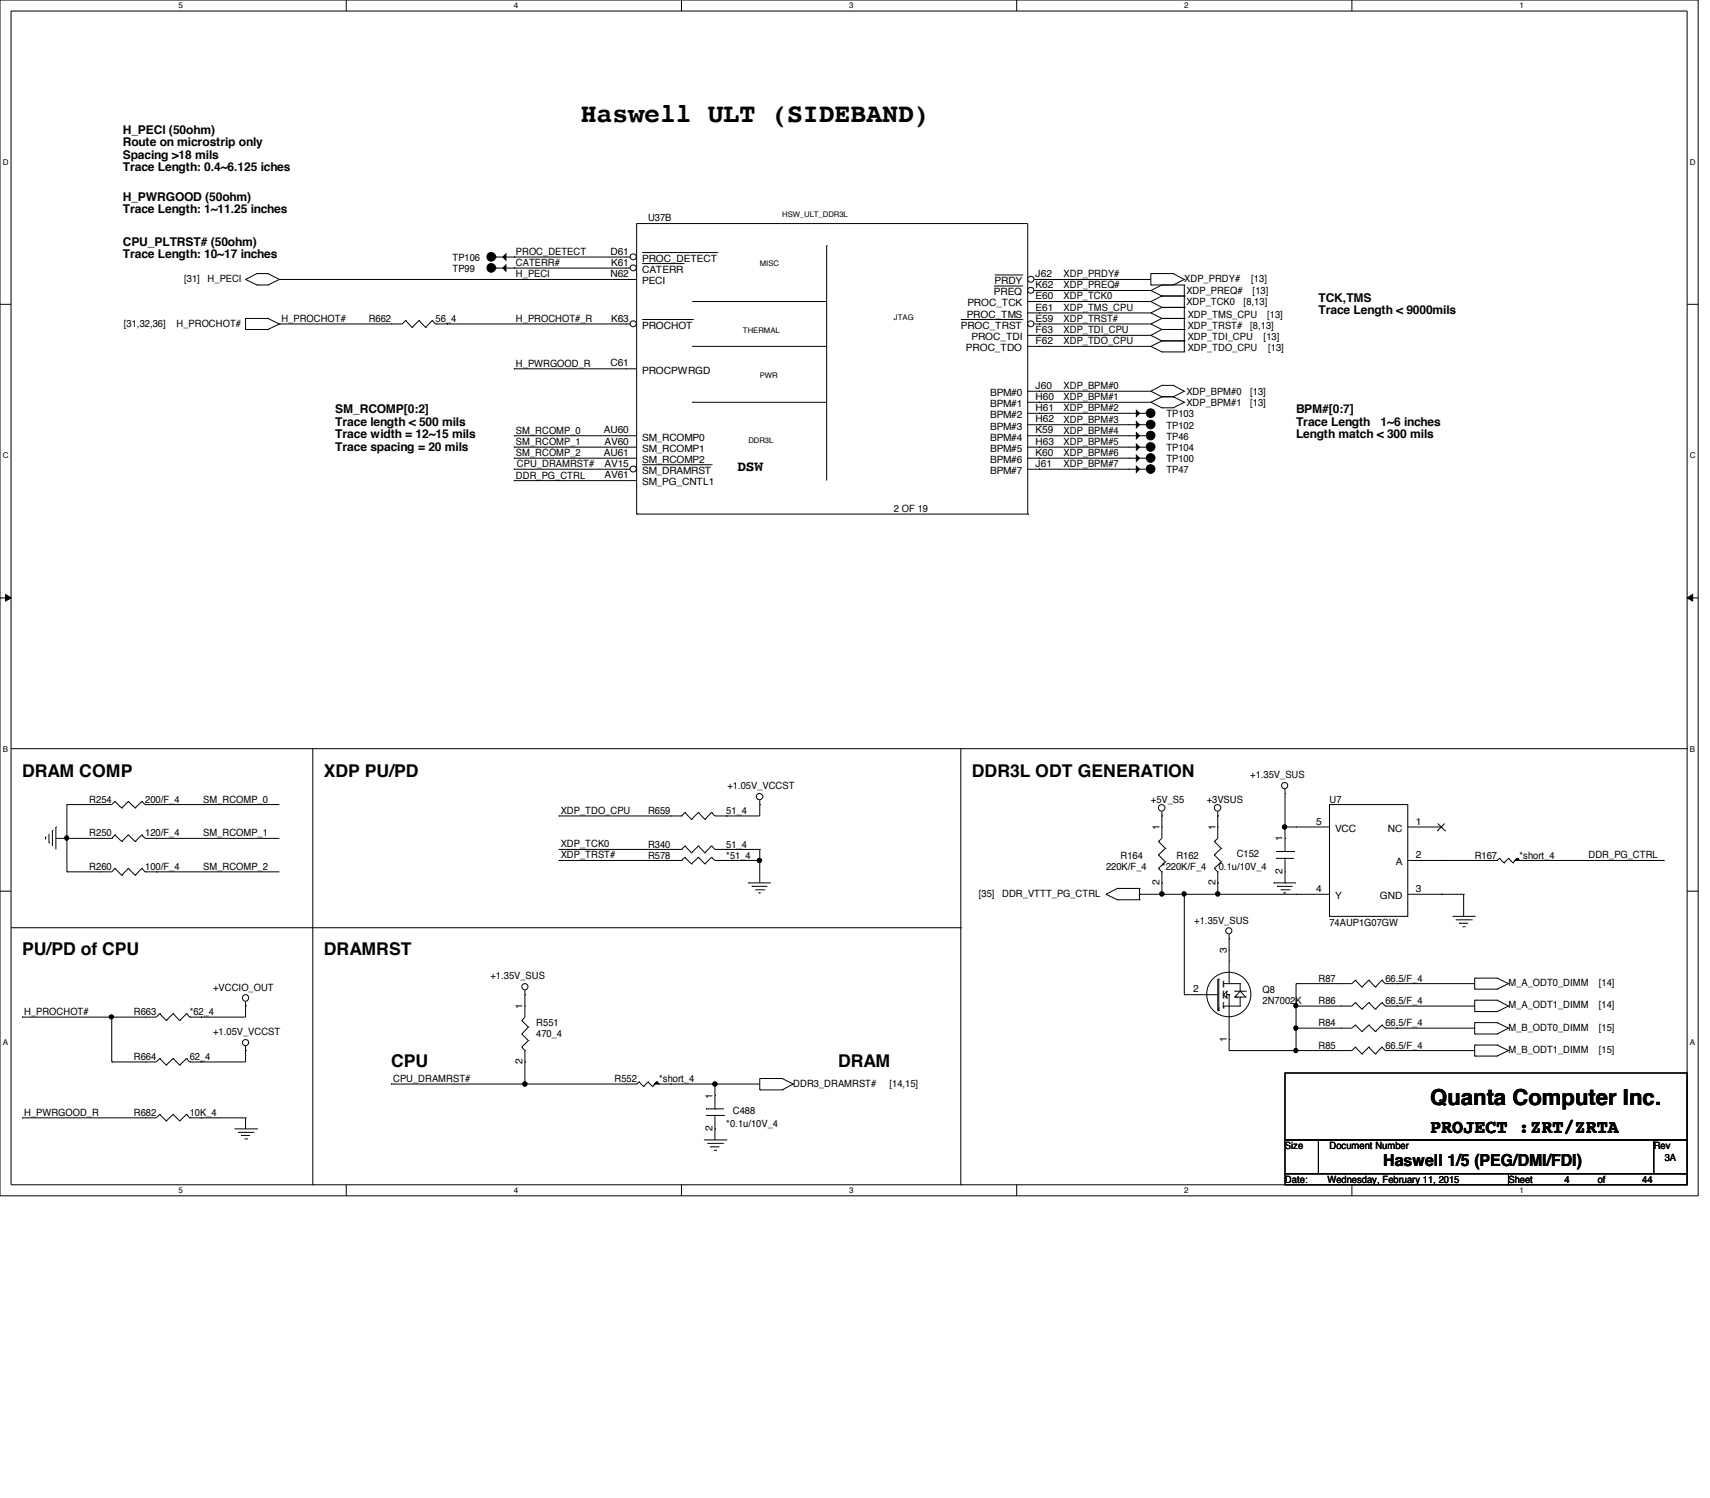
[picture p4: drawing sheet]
<svg xmlns="http://www.w3.org/2000/svg" width="210mm" height="184mm" viewBox="0 0 210 184" stroke-linecap="round" stroke-linejoin="round" font-family="sans-serif">
<path d="M0 0h208.4" fill="none" stroke="#000" stroke-width=".13"/>
<path d="M0 0v146.7h208.4v-146.7M1.4 1.4h205.7v144h-205.7z" fill="none" stroke="#000" stroke-width=".12"/>
<g fill="#fff">
<path d="M21.9 .1h.6v1.1h-.6z"/>
<path d="M21.9 145.5h.6v1.1h-.6z"/>
</g>
<path d="M42.5 0v1.4M42.5 145.4v1.3" fill="none" stroke="#000" stroke-width=".12"/>
<g fill="#fff">
<path d="M63.1 .1h.5v1.1h-.5z"/>
<path d="M63.1 145.5h.5v1.1h-.5z"/>
</g>
<path d="M83.7 0v1.4M83.7 145.4v1.3" fill="none" stroke="#000" stroke-width=".12"/>
<g fill="#fff">
<path d="M104.2 .1h.6v1.1h-.6z"/>
<path d="M104.2 145.5h.6v1.1h-.6z"/>
</g>
<path d="M124.8 0v1.4M124.8 145.4v1.3" fill="none" stroke="#000" stroke-width=".12"/>
<g fill="#fff">
<path d="M145.4 .1h.5v1.1h-.5z"/>
<path d="M145.4 145.5h.5v1.1h-.5z"/>
</g>
<path d="M165.9 0v1.4M165.9 145.4v1.3" fill="none" stroke="#000" stroke-width=".12"/>
<g fill="#fff">
<path d="M186.5 .1h.6v1.1h-.6z"/>
<path d="M186.5 145.5h.6v1.1h-.6z"/>
<path d="M.3 19.3h.8v1.1h-.8z"/>
<path d="M207.4 19.3h.8v1.1h-.8z"/>
<path d="M.3 55.3h.8v1.1h-.8z"/>
<path d="M207.4 55.3h.8v1.1h-.8z"/>
</g>
<path d="M0 37.3h1.4M207.1 37.3h1.3" fill="none" stroke="#000" stroke-width=".12"/>
<g fill="#fff">
<path d="M.3 91.4h.7v1.1h-.7z"/>
<path d="M207.4 91.4h.7v1.1h-.7z"/>
</g>
<path d="M0 73.4h1.4M.7 72.9l.7 .5-.7 .3zM207.1 73.4l.7-.5v.8zM207.1 73.4h1.3" fill="none" stroke="#000" stroke-width=".12"/>
<path d="M.7 72.9l.7 .5-.7 .3zM207.1 73.4l.7-.5v.8z" fill="#000"/>
<g fill="#fff">
<path d="M.3 127.3h.7v1.1h-.7z"/>
<path d="M207.4 127.3h.7v1.1h-.7z"/>
</g>
<g fill="none" stroke="#000" stroke-width=".12">
<path d="M30.1 39.1h.1M30.1 34.3h.1M30.1 39.1v1.3M30.1 39.1h2.8M30.1 34.3l1.4 .7M31.5 33.6l-1.4 .7M31.5 33.6h.1M31.5 35h.1M31.5 33.6h1.4M31.5 35h1.4M32.9 39.1h.1M32.9 33.6h.1"/>
<path d="M32.9 35h.1M32.9 39.1l1.4 .7M32.9 33.6l1.4 .7M34.3 34.3h43.8M34.3 39.8h13.7M34.3 34.3h.1M34.3 39.8h.1M34.3 39.8l-1.4 .6M34.3 34.3l-1.4 .7M54.9 39.8h21.9M54.9 39.8h.1M60.9 32.9h.1"/>
<path d="M60.9 32.9h15.9M61.7 32.9l.4-.4v.8zM63.1 31.5h13.7M63.1 32.9h.1M63.1 31.5h.1M76.8 34.3h.1M78.1 27.4h.1M78.1 27.4v35.7M78.1 27.4h48.1v35.7M85 37h.1M85 37h16.5M101.5 30.1h.1"/>
<path d="M101.5 30.1v28.9M126.2 38.4h15.1M127.6 38.4h.1M127.6 37h.1M127.6 39.8h.1M127.6 35.6h.1M127.6 34.3h.1M127.6 34.3h13.7M127.6 37h13.7M127.6 39.8h13.7M127.6 35.6h13.7M141.3 35h4.1"/>
<path d="M141.3 37l1.3 .7M141.3 35.6l1.3 .7M141.3 35h.1M141.3 33.6h.1M141.3 37h.1M141.3 35.6h.1M141.3 38.4h.1M141.3 39.8h.1M141.3 33.6h2.7M141.3 33.6v1.4M141.3 38.4l1.3 .7M141.3 39.8l1.3 .6"/>
<path d="M142.6 39.1h2.8M142.6 36.3h2.8M142.6 37.7h2.8M142.6 36.3h.1M142.6 37.7h.1M142.6 35h.1M142.6 39.1h.1M142.6 37.7l-1.3 .7M142.6 39.1l-1.3 .7M142.6 36.3l-1.3 .7M142.6 35l-1.3 .6M144 33.6h.1"/>
<path d="M144 35h.1M144 33.6l1.4 .7M145.4 34.3h.1M145.4 36.3h.1M145.4 37.7h.1M145.4 35h.1M145.4 39.1h.1M145.4 35v8.2M145.4 34.3l-1.4 .7M30.1 40.4h.1M30.1 40.4h2.8M32.9 40.4h.1"/>
<path d="M63.1 45.3h13.7M63.1 53.5h15M63.1 54.9h13.7M63.1 56.2h13.7M63.1 57.6h13.7M63.1 59h13.7M63.1 45.3h.1M63.1 57.6h.1M63.1 53.5h.1M63.1 56.2h.1M63.1 54.9h.1M63.1 59h.1"/>
<path d="M76.8 53.5h.1M85 49.4h.1M85 42.5h.1M85 42.5h16.5M85 49.4h16.5M126.2 41.1h15.1M126.2 42.5h15.1M126.2 48h15.1M126.2 49.4h15.1M126.2 50.7h12.3M126.2 52.1h14.5M126.2 53.5h14.5"/>
<path d="M126.2 54.9h12.3M126.2 56.2h12.3M126.2 57.6h12.3M127.6 41.1h.1M127.6 42.5h.1M127.6 48h.1M127.6 49.4h.1M127.6 50.7h.1M127.6 52.1h.1M127.6 53.5h.1M127.6 54.9h.1M127.6 56.2h.1"/>
<path d="M127.6 57.6h.1M138.5 52.1h.1M138.5 53.5h.1M139.5 51.7l.4 .4-.4 .4zM139.5 53.1l.4 .4-.4 .3zM140.7 52.1h.1M140.7 53.5h.1M141.3 48l1.3 .7M141.3 49.4l1.3 .6M141.3 48h.1M141.3 49.4h.1M141.3 41.1h.1"/>
<path d="M141.3 42.5h.1M141.3 41.1l1.3 .7M141.3 42.5l1.3 .7M142.6 40.4h2.8M142.6 41.8h2.8M142.6 48.7h1.4M142.6 50h1.4M142.6 47.3h.1M142.6 48.7h.1M142.6 50h.1M142.6 40.4h.1M142.6 41.8h.1"/>
<path d="M142.6 43.2h.1M142.6 47.3h1.4M142.6 40.4l-1.3 .7M142.6 41.8l-1.3 .7M142.6 43.2h2.8M142.6 47.3l-1.3 .7M142.6 48.7l-1.3 .7M144 47.3h.1M144 48.7h.1M144 50h.1M144 47.3l1.4 .7M144 48.7l1.4 .7"/>
<path d="M145.4 48h.1M145.4 49.4h.1M145.4 40.4h.1M145.4 41.8h.1M145.4 43.2h.1M145.4 48l-1.4 .7M145.4 49.4l-1.4 .6M78.1 63.1h.1M78.1 63.1h48.1M126.2 63.1h.1M1.4 91.9h205.7M8.2 98.7h4.1"/>
<path d="M8.2 98.7h.1M8.2 98.7v8.3M19.2 98.7h.1M19.2 98.7h15.1M38.4 91.9v53.5M93.3 98.7h.1M93.3 98.2v1.9h-4.1M117.9 91.9v53.5M142.6 99.6v1.9M149.5 99.6v1.9M157.7 97.4h.1M157.7 96.8v7.7"/>
<path d="M163.2 98.7h9.6v13.7h-9.6zM207.1 91.9h.1M0 109.3h1.4M1.4 113.8h116.5M5.6 102.7h.1M5.6 102.7v.3M6 103.4h.1M6 102.3v1.1M6.4 101.9h.1M6.4 101.9v1.9M6.9 102.9h.1M6.9 101.5h.1"/>
<path d="M6.9 101.5v2.7M6.9 102.9h5.4M8 102.6h.2l.2 .1-.1 .3-.1 .1-.2-.1zM8.2 107h4.1M8.2 102.9h.1M8.2 107h.1M19.2 107h.1M19.2 102.9h.1M19.2 102.9h15.1M19.2 107h15.1M68.6 100.1h.1M68.6 105.6h.1"/>
<path d="M68.6 104.2h.1M68.6 105.6h15.1M68.6 100.1h13.7M68.6 104.2h15.1M82.3 104.2h.1M82.3 105.6h.1M83.7 104.2h.1M83.7 105.6h.1M84.1 103.8l.8 .8M84.1 105.2l.8 .8M84.1 103.8h.1M84.1 105.2h.1"/>
<path d="M84.1 103.8l-.4 .4M84.1 105.2l-.4 .4M84.9 104.6h.1M84.9 106h.1M85.7 103.8l.8 .8M85.7 105.2l.8 .8M85.7 103.8h.1M85.7 105.2h.1M85.7 103.8l-.8 .8M85.7 105.2l-.8 .8M86.5 104.6h.1M86.5 106h.1"/>
<path d="M87.3 105.2l.5 .4h5.5M87.3 103.8l.5 .4h5.5M87.3 103.8h.1M87.3 105.2h.1M87.3 105.2l-.8 .8M87.3 103.8l-.8 .8M89.2 100.1h.1M89.2 105.6h.1M89.2 104.2h.1M91.9 108.3h.1M91.9 108.3h2.7M92.3 108.8h1.9"/>
<path d="M92.3 108.8h.1M92.7 109.2h1.1M93.1 109.6h.1M93.1 109.6h.3M93.3 105.6h.1M93.3 104.2h.1M93.3 104.2v4.1M93.8 109.2h.1M117.9 113.8h.1M135.8 109.7l1.4 .7M135.8 109.7h.1M137.2 109h.1"/>
<path d="M137.2 110.4h.1M137.2 109h2.7M137.2 109l-1.4 .7M137.2 110.4h2.7M139.9 109.7h23.3M139.9 109.7h.1M139.9 109h.1M139.9 110.4h.1M139.9 109v1.4M142.6 108.3h.1M142.6 100.1h.1M142.6 108.3v1.4"/>
<path d="M145.2 109.5l.1-.1 .2 .1v.4h-.2h-.1zM145.4 109.7h.1M145.4 109.7v12.3M149.5 100.1h.1M149.5 109.7h.1M149.5 108.3h.1M149.5 108.3v1.4M150.9 115.2h.1M150.9 117.9h.1M150.9 116.6h.1M150.9 114.6v6.1M156.3 108.3h2.8"/>
<path d="M156.3 108.3h.1M156.6 105.3h2.2M156.6 105.3h.1M156.6 104.5h2.2M156.8 108.8h.1M156.8 108.8h1.9M157.2 109.2h1.1M157.6 109.6h.3M157.6 109.6h.1M157.7 101.5h5.5M157.7 101.5h.1M157.7 108.3h.1"/>
<path d="M157.7 102.9h.1M157.7 104.5h.1M157.7 105.3h.1M157.7 107h.1M157.7 105.3v3M158.3 109.2h.1M158.8 104.5h.1M159.1 101.5h.1M159.1 109.7h.1M172.8 109.7h6.9M172.8 101.5h4.1M172.8 105.6h9.6"/>
<path d="M176.4 101.9h.1M176.5 101l.9 .9M176.9 109.7h.1M176.9 105.6h.1M176.9 101.5h.1M177.3 101l-.9 .9M177.4 101.9h.1M178.3 112.4h2.7M178.7 112.9h1.9M179.1 113.3h1.1M179.1 113.3h.1M179.5 113.7h.3"/>
<path d="M179.7 109.7h.1M179.7 109.7v2.7M179.8 113.7h.1M180.6 112.9h.1M181 112.4h.1M187.9 105.6h16.4M187.9 105.6h.1M207.1 109.3h1.3M2.7 137.2h.1M2.7 124.8h.1M2.7 137.2h15.1M2.7 124.8h15.1"/>
<path d="M13.7 124.8h.1M13.7 130.3h.1M13.7 124.8v5.5M17.8 130.3h.1M19.6 129.9l-.4 .4h-5.5M19.6 129.9h.1M19.6 129.9l.8 .8M20.4 130.7h.1M21.3 129.9l-.9 .8M21.3 129.9h.1M21.3 129.9l.8 .8M22.1 130.7h.1"/>
<path d="M22.9 129.9h.1M22.9 129.9l.4 .4M22.9 129.9l-.8 .8M23.3 130.3h.1M24.7 137.2h5.4M24.7 124.8h.1M24.7 137.2h.1M24.7 130.3h.1M28.8 138.5h2.7M29.2 138.9h1.9M29.6 139.3h.1M29.6 139.3h1.1"/>
<path d="M30 139.7h.3M30.1 123.4h.1M30.1 137.2h.1M30.1 128.9h.1M30.1 122.9v1.9h-5.4M30.1 128.4v1.9h-6.8M30.1 137.2v1.3M30.3 139.7h.1M31.1 138.9h.1M31.5 138.5h.1M48 133h28.8M48 133h.1"/>
<path d="M64.1 125.2h.1M64.1 126.9h.1M64.1 128.5h.1M64.1 125.2l.8 .8M64.1 126.9l.8 .8M64.1 128.5l.3 .4M64.4 130.3h.1M64.4 122h.1M64.4 133h.1M64.4 128.9h.1M64.4 123.4h.1M64.4 121.5v3.3l-.3 .4"/>
<path d="M64.4 128.9v4.1M64.9 126h.1M64.9 127.7h.1M64.9 126l-.8 .9M64.9 127.7l-.8 .8M82.3 133h11M82.3 133h.1M86.4 139.9h2.8M87.8 133h.1M87.8 138.5h.1M87.8 133v1.4M87.8 138.5v1.4"/>
<path d="M89.2 139.9h.1M93.3 133.7h.1M93.3 132.3h.1M93.3 132.3v1.4M93.3 132.3h2.7M93.3 133.7h2.7M96 132.3h.1M96 133.7h.1M96 132.3l1.4 .7M97.4 133h.1M97.4 133l-1.4 .7M145.4 122h.1"/>
<path d="M145.4 122h4.1M146.7 122h.1M149.5 124h.1M149.5 123.8h.1M149.5 122h.1M149.6 120.1h.1M149.6 123.7h.1M149.6 124h.1M149.6 120.1v3.9M149.6 120.1h-.1v3.9M150.2 123.4h2M150.2 120.7h2"/>
<path d="M150.2 122l.4 .5M150.2 120.7h.1M150.2 122h.1M150.2 121.6h.1M150.2 122.5h.1M150.2 123h.1M150.2 123.6h.1M150.2 120.4h.1M150.2 120.9h.1M150.2 121.1h.1M150.2 123.4h.1M150.2 123.7h.1"/>
<path d="M150.2 120.4v.7M150.2 121.6v.9M150.2 123v.7M150.5 122.3h.1M150.6 122.5h.1M150.6 121.6h.1M150.6 122h.1M150.6 122h.3M150.6 121.6v.9M150.6 121.6l-.4 .4M150.9 128.9h13.7M150.9 127.6h.1"/>
<path d="M150.9 128.9h.1M150.9 122h.1M150.9 122v6.9M151.6 121.6h1.3M151.6 122.3h.1M151.6 121.6h.1M151.6 122.3h1.3M151.7 122.3h.1M151.8 122.3h.1M152.2 122.3h.1M152.2 120.7h.1M152.2 121.6h.1"/>
<path d="M152.2 123.4h.1M152.2 120.7v.9M152.2 122.3v1.1M152.2 121.6l.7 .7M152.2 121.6l-.6 .7M152.9 122.3h.1M152.9 121.6h.1M157.7 131.7h49.4v8.2h-49.4zM157.7 139.9h4.1v4.1h-4.1zM158.9 126l.1-.1 .3 .1-.1 .3-.2 .1-.1-.1zM158.9 128.7h.1l.3 .1-.1 .3-.2 .1-.1-.1zM158.9 123.2l.1-.1 .3 .2-.1 .3-.2 .1-.1-.1z"/>
<path d="M159.1 126.2h.1M159.1 128.9h.1M159.1 120.7h.1M159.1 123.4h.1M159.1 120.7v8.2M159.1 120.7h5.5M161.8 139.9h41.2v4.1h-41.2zM164.6 126.2h.1M164.6 123.4h.1M166.4 125.8l-.5 .4h-6.8M166.4 123l-.5 .4h-6.8M166.4 125.8h.1"/>
<path d="M166.4 123h.1M166.4 125.8l.8 .8M166.4 123l.8 .8M167.2 126.6h.1M167.2 123.8h.1M168 125.8h.1M168 123h.1M168 125.8l.8 .8M168 123l.8 .8M168 125.8l-.8 .8M168 123l-.8 .8M168.8 126.6h.1"/>
<path d="M168.8 123.8h.1M169.6 125.8h.1M169.6 123h.1M169.6 125.8l.5 .4M169.6 123l.5 .4M169.6 125.8l-.8 .8M169.6 123l-.8 .8M170.1 126.2h.1M170.1 123.4h.1M170.1 126.2h10.9M170.1 123.4h10.9M171.4 128.9h9.6"/>
<path d="M171.4 120.7h9.6M171.4 126.2h.1M171.4 128.9h.1M171.4 120.7h.1M171.4 123.4h.1M181 126.9h2.8M181 129.6h2.8M181 121.4h2.8M181 124.1h2.8M181 126.9h.1M181 125.5h.1M181 129.6h.1"/>
<path d="M181 128.2h.1M181 121.4h.1M181 120h.1M181 124.1h.1M181 122.7h.1M181 125.5h2.8M181 120v1.4M181 122.7v1.4M181 125.5v1.4M181 128.2v1.4M181 128.2h2.8M181 120h2.8"/>
<path d="M181 122.7h2.8M183.8 125.5h.1M183.8 126.9h.1M183.8 128.2h.1M183.8 129.6h.1M183.8 120h.1M183.8 121.4h.1M183.8 122.7h.1M183.8 124.1h.1M183.8 125.5l1.4 .7M183.8 128.2l1.4 .7M183.8 120l1.4 .7"/>
<path d="M183.8 122.7l1.4 .7M185.2 126.2h.1M185.2 128.9h.1M185.2 120.7h.1M185.2 123.4h.1M185.2 126.2l-1.4 .7M185.2 128.9l-1.4 .7M185.2 120.7l-1.4 .7M185.2 123.4l-1.4 .7M203 139.9h4.1v4.1h-4.1zM38.4 145.4h.1M86.8 140.3h1.9"/>
<path d="M87.2 140.7h.1M87.2 140.7h1.1M87.6 141.1h.3M87.9 141.1h.1M88.7 140.3h.1M117.9 145.4h.1M157.7 144h27.5v1.4h-27.5zM185.2 144h21.9v1.4h-21.9z"/>
<circle cx="60.3" cy="32.9" r=".54"/>
<circle cx="141.2" cy="53.4" r=".54"/>
<circle cx="141.2" cy="52.1" r=".54"/>
<circle cx="93.2" cy="97.7" r=".39"/>
<circle cx="142.6" cy="99.1" r=".4"/>
<circle cx="149.5" cy="99.1" r=".4"/>
<circle cx="157.7" cy="96.4" r=".38"/>
<circle cx="93.2" cy="105.6" r=".26"/>
<circle cx="142.6" cy="109.7" r=".26"/>
<circle cx="149.5" cy="109.7" r=".26"/>
<circle cx="150.8" cy="114.2" r=".38"/>
<circle cx="157.7" cy="101.5" r=".26"/>
<circle cx="13.7" cy="124.8" r=".25"/>
<circle cx="30.1" cy="122.4" r=".39"/>
<circle cx="30.1" cy="127.9" r=".38"/>
<circle cx="64.4" cy="133" r=".26"/>
<circle cx="64.4" cy="121.1" r=".38"/>
<circle cx="87.8" cy="133" r=".26"/>
<circle cx="150.8" cy="122" r="2.72"/>
</g>
<g fill="#000">
<path d="M61.7 32.9l.4-.4v.8zM139.5 51.7l.4 .4-.4 .4zM139.5 53.1l.4 .4-.4 .3z"/>
<path d="M8 102.6h.2l.2 .1-.1 .3-.1 .1-.2-.1z" fill-rule="evenodd"/>
<path d="M145.2 109.5l.1-.1 .2 .1v.4h-.2h-.1z" fill-rule="evenodd"/>
<path d="M158.9 126l.1-.1 .3 .1-.1 .3-.2 .1-.1-.1z" fill-rule="evenodd"/>
<path d="M158.9 128.7h.1l.3 .1-.1 .3-.2 .1-.1-.1z" fill-rule="evenodd"/>
<path d="M158.9 123.2l.1-.1 .3 .2-.1 .3-.2 .1-.1-.1z" fill-rule="evenodd"/>
<circle cx="60.3" cy="32.9" r=".54"/>
<circle cx="141.2" cy="53.4" r=".54"/>
<circle cx="141.2" cy="52.1" r=".54"/>
<circle cx="93.2" cy="105.6" r=".26"/>
<circle cx="142.6" cy="109.7" r=".26"/>
<circle cx="149.5" cy="109.7" r=".26"/>
<circle cx="157.7" cy="101.5" r=".26"/>
<circle cx="13.7" cy="124.8" r=".25"/>
<circle cx="64.4" cy="133" r=".26"/>
<circle cx="87.8" cy="133" r=".26"/>
</g>
<circle cx="77.7" cy="32.9" r=".37" fill="#fff"/>
<g fill="none" stroke="#000" stroke-width=".12">
<path d="M76.8 32.9h.1M76.8 32.9h.5M78.8 32.3h5.1M83.9 32.3h.1M76.8 45.3h.1M76.8 45.3h1.3"/>
<circle cx="77.7" cy="32.9" r=".37"/>
</g>
<circle cx="77.7" cy="39.7" r=".37" fill="#fff"/>
<g fill="none" stroke="#000" stroke-width=".12">
<path d="M76.8 39.8h.1M76.8 39.8h.5M78.8 39.2h6.2M85 39.2h.1"/>
<circle cx="77.7" cy="39.7" r=".37"/>
</g>
<circle cx="126.5" cy="39.7" r=".37" fill="#fff"/>
<g fill="none" stroke="#000" stroke-width=".12">
<path d="M117.9 39.2h7.6M125.5 39.2h.1M126.2 37h1.4M127 39.8h.6M127.6 39.8h.1M127.6 37h.1"/>
<circle cx="126.5" cy="39.7" r=".37"/>
</g>
<circle cx="126.5" cy="34.3" r=".37" fill="#fff"/>
<g fill="none" stroke="#000" stroke-width=".12">
<path d="M122.1 33.7h3.4M125.5 33.7h.1M127 34.3h.6M127.6 34.3h.1"/>
<circle cx="126.5" cy="34.3" r=".37"/>
</g>
<circle cx="126.5" cy="35.6" r=".37" fill="#fff"/>
<g fill="none" stroke="#000" stroke-width=".12">
<path d="M122 35.1h3.5M125.5 35.1h.1M127 35.6h.6M127.6 35.6h.1M76.8 59h.1M76.8 59h1.3"/>
<circle cx="126.5" cy="35.6" r=".37"/>
</g>
<circle cx="77.7" cy="57.5" r=".37" fill="#fff"/>
<g fill="none" stroke="#000" stroke-width=".12">
<path d="M76.8 57.6h.1M76.8 56.2h.1M76.8 54.9h.1M76.8 56.2h1.3M76.8 54.9h1.3M76.8 57.6h.5M78.8 57h8.5M87.3 57h.1"/>
<circle cx="77.7" cy="57.5" r=".37"/>
</g>
<circle cx="77.7" cy="31.5" r=".37" fill="#fff"/>
<g fill="none" stroke="#000" stroke-width=".12">
<path d="M48 39.8h.1M49.8 39.3h.1M49.8 39.3l.8 .9M49.8 39.3l-.4 .5h-1.4M51.4 39.3l-.8 .9M51.4 39.3h.1M51.4 39.3l.8 .9M53 39.3h.1M53 39.3l.5 .5M53 39.3l-.8 .9M53.5 39.8h.1M53.5 39.8h1.4"/>
<path d="M54.9 39.8h.1M60.9 31.5h.1M60.9 31.5h2.2M61.7 31.5l.4-.3v.7zM63.1 31.5h.1M76.8 31.5h.1M76.8 31.5h.5M78.8 31h9.3M88.1 31h.1M50.6 40.2h.1M52.2 40.2h.1M138.5 50.7h2.2"/>
<path d="M138.5 57.6h2.2M138.5 56.2h2.2M138.5 54.9h2.2M138.5 50.7h.1M138.5 57.6h.1M138.5 56.2h.1M138.5 54.9h.1M139.5 50.3l.4 .4-.4 .4zM139.5 57.2l.4 .4-.4 .4zM139.5 55.8l.4 .4-.4 .4zM139.5 54.5l.4 .4-.4 .3zM140.7 50.7h.1"/>
<path d="M140.7 57.6h.1M140.7 56.2h.1M140.7 54.9h.1M12.3 98.7h.1M14.1 98.3h.1M14.1 98.3l.8 .8M14.1 98.3l-.4 .4h-1.4M14.9 99.1h.1M15.7 98.3h.1M15.7 98.3l.9 .8M15.7 98.3l-.8 .8M16.6 99.1h.1"/>
<path d="M17.4 98.3h.1M17.4 98.3l.4 .4M17.4 98.3l-.8 .8M17.8 98.7h.1M17.8 98.7h1.4M19.2 98.7h.1M84.1 99.7l.8 .8M84.1 99.7h.1M84.1 99.7l-.4 .4M85.7 99.7l.8 .8M85.7 99.7h.1M85.7 99.7l-.8 .8"/>
<path d="M87.3 99.7l.5 .4h1.4M87.3 99.7h.1M87.3 99.7l-.8 .8M8 102.6h.2l.2 .1-.1 .3-.1 .1-.2-.1zM12.3 107h.1M12.3 102.9h.1M12.3 102.9h1.4M13.7 102.9h.1M14.1 106.6h.1M14.1 102.4h.1M14.1 106.6l.8 .8M14.1 102.4l-.4 .5"/>
<path d="M14.1 102.4l.8 .9M14.1 106.6l-.4 .4h-1.4M14.9 107.4h.1M14.9 103.3h.1M15.7 106.6h.1M15.7 102.4h.1M15.7 106.6l.9 .8M15.7 102.4l-.8 .9M15.7 106.6l-.8 .8M15.7 102.4l.9 .9M16.6 107.4h.1M16.6 103.3h.1"/>
<path d="M17.4 106.6h.1M17.4 102.4h.1M17.4 106.6l.4 .4M17.4 102.4l-.8 .9M17.4 102.4l.4 .5h1.4M17.4 106.6l-.8 .8M17.8 107h.1M17.8 107h1.4M19.2 107h.1M19.2 102.9h.1M82.3 100.1h1.4M82.3 100.1h.1"/>
<path d="M83.7 100.1h.1M84.9 100.5h.1M86.5 100.5h.1M89.2 100.1h.1M142.2 103.3h.1M142.2 104.9h.1M142.2 106.6h.1M142.2 103.3l.8 .8M142.2 104.9l.8 .8M142.2 106.6l.4 .4M142.6 107h.1M142.6 101.5h.1"/>
<path d="M142.6 108.3h.1M142.6 101.5v1.4l-.4 .4M142.6 107v1.3M143 104.1h.1M143 105.7h.1M143 104.1l-.8 .8M143 105.7l-.8 .9M145.2 109.5l.1-.1 .2 .1v.4h-.2h-.1zM149.1 103.3h.1M149.1 104.9h.1M149.1 106.6h.1M149.1 103.3l.8 .8"/>
<path d="M149.1 104.9l.8 .8M149.1 106.6l.4 .4M149.5 107h.1M149.5 101.5h.1M149.5 108.3h.1M149.5 101.5v1.4l-.4 .4M149.5 107v1.3M149.9 104.1h.1M149.9 105.7h.1M149.9 104.1l-.8 .8M149.9 105.7l-.8 .9M182.4 105.6h1.4"/>
<path d="M182.4 105.6h.1M183.8 105.6h.1M184.1 105.3l.5 .6M184.1 105.3h.1M184.1 105.3l-.3 .3M184.6 105.9h.1M185.2 105.3l.5 .6M185.2 105.3h.1M185.2 105.3l-.6 .6M185.7 105.9h.1M186 105.6l.3-.3 .2 .3h-.5l.3-.3zM186.3 105.3l.2 .3h1.4"/>
<path d="M186.3 105.3h.1M186.3 105.3l-.6 .6M187.9 105.6h.1M17.8 137.2h.1M17.8 124.8h.1M19.6 136.7l-.4 .5h-1.4M19.6 124.4l-.4 .4h-1.4M19.6 136.7h.1M19.6 124.4h.1M19.6 136.7l.8 .8M19.6 124.4l.8 .8M20.4 137.5h.1"/>
<path d="M20.4 125.2h.1M21.3 136.7l-.9 .8M21.3 124.4l-.9 .8M21.3 136.7h.1M21.3 124.4h.1M21.3 136.7l.8 .8M21.3 124.4l.8 .8M22.1 137.5h.1M22.1 125.2h.1M22.9 136.7h.1M22.9 124.4h.1M22.9 136.7l.4 .5"/>
<path d="M22.9 124.4l.4 .4M22.9 136.7l-.8 .8M22.9 124.4l-.8 .8M23.3 137.2h.1M23.3 124.8h.1M23.3 137.2h1.4M23.3 124.8h1.4M24.7 137.2h.1M24.7 124.8h.1M76.8 133h.1M76.8 133h1.3M78.1 133h.1"/>
<path d="M78.4 132.8l.6 .5M78.4 132.8h.1M78.4 132.8l-.3 .2M79 133.3h.1M79.5 132.8l.6 .5M79.5 132.8h.1M79.5 132.8l-.5 .5M80.1 133.3h.1M80.3 133l.3-.2 .3 .2h-.6l.3-.2zM80.6 132.8h.1M80.6 132.8l-.5 .5M80.6 132.8l.3 .2h1.4"/>
<path d="M82.3 133h.1M86.7 136.1h.1M86.7 136.9h2.2M86.7 136.1h2.2M87.8 136.1h.1M87.8 136.9h.1M87.8 134.4h.1M87.8 138.5h.1M87.8 134.4v1.7M87.8 136.9v1.6M88.9 136.9h.1M158.9 126l.1-.1 .3 .1-.1 .3-.2 .1-.1-.1z"/>
<path d="M158.9 128.7h.1l.3 .1-.1 .3-.2 .1-.1-.1zM158.9 123.2l.1-.1 .3 .2-.1 .3-.2 .1-.1-.1zM164.6 120.7h.1M164.6 128.9h.1M166.4 120.3l-.5 .4h-1.3M166.4 128.5l-.5 .4h-1.3M166.4 120.3h.1M166.4 128.5h.1M166.4 120.3l.8 .8M166.4 128.5l.8 .8M167.2 121.1h.1M167.2 129.3h.1"/>
<path d="M168 120.3h.1M168 128.5h.1M168 120.3l.8 .8M168 128.5l.8 .8M168 120.3l-.8 .8M168 128.5l-.8 .8M168.8 121.1h.1M168.8 129.3h.1M169.6 120.3h.1M169.6 128.5h.1M169.6 120.3l.5 .4M169.6 128.5l.5 .4"/>
<path d="M169.6 120.3l-.8 .8M169.6 128.5l-.8 .8M170.1 120.7h.1M170.1 128.9h.1M170.1 120.7h1.4M170.1 128.9h1.4M171.4 120.7h.1M171.4 128.9h.1"/>
<circle cx="60.3" cy="31.5" r=".54"/>
<circle cx="77.7" cy="31.5" r=".37"/>
<circle cx="141.2" cy="50.7" r=".54"/>
<circle cx="141.2" cy="54.8" r=".54"/>
<circle cx="141.2" cy="56.2" r=".54"/>
<circle cx="141.2" cy="57.5" r=".54"/>
<circle cx="93.2" cy="105.6" r=".26"/>
<circle cx="142.6" cy="109.7" r=".26"/>
<circle cx="149.5" cy="109.7" r=".26"/>
<circle cx="157.7" cy="101.5" r=".26"/>
<circle cx="13.7" cy="124.8" r=".25"/>
<circle cx="64.4" cy="133" r=".26"/>
<circle cx="87.8" cy="133" r=".26"/>
</g>
<g fill="#000">
<path d="M61.7 31.5l.4-.3v.7zM139.5 50.3l.4 .4-.4 .4zM139.5 57.2l.4 .4-.4 .4zM139.5 55.8l.4 .4-.4 .4zM139.5 54.5l.4 .4-.4 .3z"/>
<path d="M8 102.6h.2l.2 .1-.1 .3-.1 .1-.2-.1z" fill-rule="evenodd"/>
<path d="M145.2 109.5l.1-.1 .2 .1v.4h-.2h-.1z" fill-rule="evenodd"/>
<path d="M186 105.6l.3-.3 .2 .3h-.5l.3-.3z" fill-rule="evenodd"/>
<path d="M80.3 133l.3-.2 .3 .2h-.6l.3-.2z" fill-rule="evenodd"/>
<path d="M158.9 126l.1-.1 .3 .1-.1 .3-.2 .1-.1-.1z" fill-rule="evenodd"/>
<path d="M158.9 128.7h.1l.3 .1-.1 .3-.2 .1-.1-.1z" fill-rule="evenodd"/>
<path d="M158.9 123.2l.1-.1 .3 .2-.1 .3-.2 .1-.1-.1z" fill-rule="evenodd"/>
<circle cx="60.3" cy="31.5" r=".54"/>
<circle cx="141.2" cy="57.5" r=".54"/>
<circle cx="141.2" cy="50.7" r=".54"/>
<circle cx="141.2" cy="56.2" r=".54"/>
<circle cx="141.2" cy="54.8" r=".54"/>
<circle cx="93.2" cy="105.6" r=".26"/>
<circle cx="142.6" cy="109.7" r=".26"/>
<circle cx="149.5" cy="109.7" r=".26"/>
<circle cx="157.7" cy="101.5" r=".26"/>
<circle cx="13.7" cy="124.8" r=".25"/>
<circle cx="64.4" cy="133" r=".26"/>
<circle cx="87.8" cy="133" r=".26"/>
</g>
<text font-size="3.3" x="71.3" y="15">Haswell ULT (SIDEBAND)</text>
<text font-size="2.7" x="175.6" y="135.6">Quanta Computer Inc.</text>
<text font-size="2.3" x="175.6" y="139.1">PROJECT :ZRT/ZRTA</text>
<g font-size="2.2">
<text x="2.7" y="95.3">DRAM COMP</text>
<text x="39.8" y="95.3">XDP PU/PD</text>
<text x="119.3" y="95.3">DDR3L ODT GENERATION</text>
<text x="2.7" y="117.2">PU/PD of CPU</text>
<text x="39.8" y="117.2">DRAMRST</text>
<text x="48" y="130.9">CPU</text>
<text x="102.9" y="130.9">DRAM</text>
</g>
<text font-size="2" x="169.8" y="143">Haswell 1/5 (PEG/DMI/FDI)</text>
<text font-size="1.8" x="90.5" y="57.7">DSW</text>
<g font-size="1.5">
<text x="15.1" y="16.4">H_PECI (50ohm)</text>
<text x="15.1" y="18">Route on microstrip only</text>
<text x="15.1" y="19.5">Spacing &gt;18 mils</text>
<text x="15.1" y="21">Trace Length: 0.4~6.125 iches</text>
<text x="15.1" y="24.6">H_PWRGOOD (50ohm)</text>
<text x="15.1" y="26.2">Trace Length: 1~11.25 inches</text>
<text x="15.1" y="30.1">CPU_PLTRST# (50ohm)</text>
<text x="15.1" y="31.7">Trace Length: 10~17 inches</text>
<text x="161.8" y="37">TCK,TMS</text>
<text x="161.8" y="38.5">Trace Length &lt; 9000mils</text>
<text x="41.1" y="50.7">SM_RCOMP[0:2]</text>
<text x="41.1" y="52.2">Trace length &lt; 500 mils</text>
<text x="41.1" y="53.8">Trace width = 12~15 mils</text>
<text x="159.1" y="50.7">BPM#[0:7]</text>
<text x="159.1" y="52.2">Trace Length</text>
<text x="159.1" y="53.8">Length match &lt; 300 mils</text>
<text x="169.5" y="52.2">1~6 inches</text>
<text x="41.1" y="55.3">Trace spacing = 20 mils</text>
</g>
<g font-size="1.2">
<text x="79.5" y="27.2">U37B</text>
<text x="22.6" y="34.6">[31]</text>
<text x="25.5" y="34.6">H_PECI</text>
<text x="55.5" y="33.4">TP99</text>
<text x="55.5" y="32">TP106</text>
<text x="63.3" y="34">H_PECI</text>
<text x="63.3" y="32.6">CATERR#</text>
<text x="63.3" y="31.3">PROC_DETECT</text>
<text x="74.9" y="31.2">D61</text>
<text x="74.9" y="34">N62</text>
<text x="75" y="32.6">K61</text>
<text x="78.8" y="34.9">PECI</text>
<text x="78.8" y="33.5">CATERR</text>
<text x="78.8" y="32.1">PROC_DETECT</text>
<text x="122.1" y="34.9">PRDY</text>
<text x="127.1" y="34">J62</text>
<text x="127.1" y="35.3">K62</text>
<text x="130.6" y="35.4">XDP_PREQ#</text>
<text x="130.6" y="34">XDP_PRDY#</text>
<text x="145.4" y="34.6">XDP_PRDY#</text>
<text x="153.6" y="34.6">[13]</text>
<text x="15.2" y="40.1">[31,32,36]</text>
<text x="21.7" y="40.1">H_PROCHOT#</text>
<text x="34.5" y="39.5">H_PROCHOT#</text>
<text x="45.3" y="39.5">R662</text>
<text x="53.5" y="39.5">56_4</text>
<text x="63.3" y="39.5">H_PROCHOT#_R</text>
<text x="75" y="39.5">K63</text>
<text x="78.8" y="40.3">PROCHOT</text>
<text x="117.9" y="40.3">PROC_TRST</text>
<text x="118.7" y="39">PROC_TMS</text>
<text x="118.7" y="37.6">PROC_TCK</text>
<text x="119.3" y="41.7">PROC_TDI</text>
<text x="122" y="36.2">PREQ</text>
<text x="127.1" y="38.1">E61</text>
<text x="127.1" y="40.9">F63</text>
<text x="127.1" y="39.5">E59</text>
<text x="127.1" y="36.7">E60</text>
<text x="130.6" y="38.1">XDP_TMS_CPU</text>
<text x="130.6" y="36.7">XDP_TCK0</text>
<text x="130.6" y="39.5">XDP_TRST#</text>
<text x="130.6" y="40.9">XDP_TDI_CPU</text>
<text x="145.6" y="37.5">XDP_TCK0</text>
<text x="145.6" y="36.1">XDP_PREQ#</text>
<text x="145.8" y="39">XDP_TMS_CPU</text>
<text x="145.8" y="40.3">XDP_TRST#</text>
<text x="145.8" y="41.7">XDP_TDI_CPU</text>
<text x="152.7" y="37.5">[8,13]</text>
<text x="153.5" y="40.3">[8,13]</text>
<text x="153.8" y="36.1">[13]</text>
<text x="155.1" y="41.7">[13]</text>
<text x="155.5" y="39">[13]</text>
<text x="63.3" y="45">H_PWRGOOD_R</text>
<text x="74.9" y="45">C61</text>
<text x="78.8" y="45.8">PROCPWRGD</text>
<text x="118.6" y="43.1">PROC_TDO</text>
<text x="127.1" y="47.7">J60</text>
<text x="127.1" y="42.2">F62</text>
<text x="130.6" y="42.2">XDP_TDO_CPU</text>
<text x="130.6" y="47.8">XDP_BPM#0</text>
<text x="145.8" y="43.1">XDP_TDO_CPU</text>
<text x="155.7" y="43.1">[13]</text>
<text x="63.3" y="53.2">SM_RCOMP_0</text>
<text x="74.1" y="53.2">AU60</text>
<text x="121.5" y="52.7">BPM#3</text>
<text x="121.5" y="50">BPM#1</text>
<text x="121.5" y="51.3">BPM#2</text>
<text x="121.5" y="48.6">BPM#0</text>
<text x="127.1" y="53.2">K59</text>
<text x="127.1" y="51.8">H62</text>
<text x="127.1" y="49.1">H60</text>
<text x="127.1" y="50.4">H61</text>
<text x="130.6" y="49.1">XDP_BPM#1</text>
<text x="130.6" y="50.5">XDP_BPM#2</text>
<text x="130.6" y="51.9">XDP_BPM#3</text>
<text x="130.6" y="53.2">XDP_BPM#4</text>
<text x="143.2" y="52.6">TP102</text>
<text x="143.2" y="53.9">TP46</text>
<text x="143.2" y="51.2">TP103</text>
<text x="145.6" y="48.4">XDP_BPM#0</text>
<text x="145.6" y="49.8">XDP_BPM#1</text>
<text x="153.5" y="48.4">[13]</text>
<text x="153.5" y="49.8">[13]</text>
<text x="63.3" y="56">SM_RCOMP_2</text>
<text x="63.3" y="54.6">SM_RCOMP_1</text>
<text x="63.3" y="58.7">DDR_PG_CTRL</text>
<text x="63.5" y="57.3">CPU_DRAMRST#</text>
<text x="74.1" y="55.9">AU61</text>
<text x="74.2" y="57.3">AV15</text>
<text x="74.2" y="58.7">AV61</text>
<text x="74.2" y="54.6">AV60</text>
<text x="78.8" y="54.1">SM_RCOMP0</text>
<text x="78.8" y="59.6">SM_PG_CNTL1</text>
<text x="78.8" y="58.2">SM_DRAMRST</text>
<text x="78.8" y="56.8">SM_RCOMP2</text>
<text x="78.8" y="55.5">SM_RCOMP1</text>
<text x="121.5" y="54.1">BPM#4</text>
<text x="121.5" y="55.5">BPM#5</text>
<text x="121.5" y="56.8">BPM#6</text>
<text x="121.5" y="58.2">BPM#7</text>
<text x="127.1" y="54.6">H63</text>
<text x="127.1" y="55.9">K60</text>
<text x="127.1" y="57.3">J61</text>
<text x="130.6" y="54.6">XDP_BPM#5</text>
<text x="130.6" y="56">XDP_BPM#6</text>
<text x="130.6" y="57.3">XDP_BPM#7</text>
<text x="143.2" y="58">TP47</text>
<text x="143.2" y="56.7">TP100</text>
<text x="143.2" y="55.3">TP104</text>
<text x="109.7" y="62.9">2 OF 19</text>
<text x="153.5" y="95.5">+1.35V_SUS</text>
<text x="11" y="98.5">R254</text>
<text x="17.8" y="98.5">200/F_4</text>
<text x="24.9" y="98.5">SM_RCOMP_0</text>
<text x="68.8" y="99.9">XDP_TDO_CPU</text>
<text x="79.5" y="99.9">R659</text>
<text x="89.2" y="99.9">51_4</text>
<text x="89.3" y="96.9">+1.05V_VCCST</text>
<text x="141.3" y="98.5">+5V_S5</text>
<text x="142.3" y="101.9" transform="rotate(-90 142.3 101.9)">1</text>
<text x="148.1" y="98.5">+3VSUS</text>
<text x="149.2" y="101.9" transform="rotate(-90 149.2 101.9)">1</text>
<text x="161.5" y="101.2">5</text>
<text x="163.2" y="98.5">U7</text>
<text x="173.8" y="101.2">1</text>
<text x="11" y="106.7">R260</text>
<text x="11" y="102.6">R250</text>
<text x="17.8" y="106.7">100/F_4</text>
<text x="17.8" y="102.6">120/F_4</text>
<text x="24.9" y="106.7">SM_RCOMP_2</text>
<text x="24.9" y="102.6">SM_RCOMP_1</text>
<text x="68.8" y="105.3">XDP_TRST#</text>
<text x="68.8" y="104">XDP_TCK0</text>
<text x="79.5" y="104">R340</text>
<text x="79.5" y="105.4">R578</text>
<text x="89.2" y="104">51_4</text>
<text x="89.2" y="105.4">*51_4</text>
<text x="135.8" y="106.7">220K/F_4</text>
<text x="137.5" y="105.4">R164</text>
<text x="142.6" y="106.7">*220K/F_4</text>
<text x="144.4" y="105.4">R162</text>
<text x="149.6" y="106.7">0.1u/10V_4</text>
<text x="151.8" y="105.1">C152</text>
<text x="157.4" y="107.2" transform="rotate(-90 157.4 107.2)">2</text>
<text x="157.4" y="103.3" transform="rotate(-90 157.4 103.3)">1</text>
<text x="163.9" y="102.1">VCC</text>
<text x="170.3" y="102.1">NC</text>
<text x="171.3" y="106.2">A</text>
<text x="173.8" y="105.3">2</text>
<text x="181" y="105.4">R167</text>
<text x="186.5" y="105.4">*short_4</text>
<text x="195" y="105.3">DDR_PG_CTRL</text>
<text x="120.1" y="110">[35]</text>
<text x="123" y="110">DDR_VTTT_PG_CTRL</text>
<text x="142.3" y="108.6" transform="rotate(-90 142.3 108.6)">2</text>
<text x="146.6" y="113.3">+1.35V_SUS</text>
<text x="149.2" y="108.6" transform="rotate(-90 149.2 108.6)">2</text>
<text x="161.5" y="109.4">4</text>
<text x="163.2" y="113.6">74AUP1G07GW</text>
<text x="163.9" y="110.3">Y</text>
<text x="169.4" y="110.3">GND</text>
<text x="173.8" y="109.4">3</text>
<text x="150.6" y="117" transform="rotate(-90 150.6 117)">3</text>
<text x="3" y="124.5">H_PROCHOT#</text>
<text x="16.4" y="124.6">R663</text>
<text x="23.3" y="124.6">*62_4</text>
<text x="26.2" y="121.5">+VCCIO_OUT</text>
<text x="60.2" y="120.2">+1.35V_SUS</text>
<text x="64.1" y="123.8" transform="rotate(-90 64.1 123.8)">1</text>
<text x="65.8" y="125.9">R551</text>
<text x="146.5" y="121.8">2</text>
<text x="155" y="121.8">Q8</text>
<text x="155" y="123.2">2N7002K</text>
<text x="161.8" y="125.9">R84</text>
<text x="161.8" y="123.2">R86</text>
<text x="161.8" y="120.4">R87</text>
<text x="170.1" y="125.9">66.5/F_4</text>
<text x="170.1" y="123.2">66.5/F_4</text>
<text x="170.1" y="120.4">66.5/F_4</text>
<text x="185.2" y="121">M_A_ODT0_DIMM</text>
<text x="185.2" y="123.7">M_A_ODT1_DIMM</text>
<text x="196.3" y="121">[14]</text>
<text x="196.3" y="123.7">[14]</text>
<text x="16.4" y="130">R664</text>
<text x="23.3" y="130">62_4</text>
<text x="26.2" y="127">+1.05V_VCCST</text>
<text x="64.1" y="130.6" transform="rotate(-90 64.1 130.6)">2</text>
<text x="65.8" y="127.3">470_4</text>
<text x="150.6" y="127.8" transform="rotate(-90 150.6 127.8)">1</text>
<text x="161.8" y="128.7">R85</text>
<text x="170.1" y="128.7">66.5/F_4</text>
<text x="185.2" y="126.5">M_B_ODT0_DIMM</text>
<text x="185.2" y="129.2">M_B_ODT1_DIMM</text>
<text x="196.3" y="126.5">[15]</text>
<text x="196.3" y="129.2">[15]</text>
<text x="3" y="136.9">H_PWRGOOD_R</text>
<text x="16.4" y="136.9">R682</text>
<text x="23.3" y="136.9">10K_4</text>
<text x="48.3" y="132.8">CPU_DRAMRST#</text>
<text x="75.4" y="132.8">R552</text>
<text x="80.9" y="132.8">*short_4</text>
<text x="87.5" y="134.8" transform="rotate(-90 87.5 134.8)">1</text>
<text x="90" y="136.7">C488</text>
<text x="97.4" y="133.3">DDR3_DRAMRST#</text>
<text x="109.2" y="133.3">[14,15]</text>
<text x="87.5" y="138.8" transform="rotate(-90 87.5 138.8)">2</text>
<text x="89.2" y="138.3">*0.1u/10V_4</text>
<text x="157.7" y="141">Size</text>
<text x="163.2" y="141">Document Number</text>
<text x="203" y="141">Rev</text>
<text x="204.3" y="142.4">3A</text>
<text x="157.7" y="145.2">Date:</text>
<text x="162.9" y="145.2">Wednesday, February 11, 2015</text>
<text x="185.2" y="145.2">Sheet</text>
<text x="192" y="145.2">4</text>
<text x="196.1" y="145.2">of</text>
<text x="201.6" y="145.2">44</text>
</g>
<g font-size="1">
<text x="21.9" y="1">5</text>
<text x="63.1" y="1">4</text>
<text x="104.2" y="1">3</text>
<text x="145.4" y="1">2</text>
<text x="186.5" y="1">1</text>
<text x=".3" y="20.2">D</text>
<text x="207.4" y="20.2">D</text>
<text x=".3" y="56.2">C</text>
<text x="207.4" y="56.2">C</text>
<text x=".3" y="92.2">B</text>
<text x="207.4" y="92.2">B</text>
<text x=".3" y="128.2">A</text>
<text x="207.4" y="128.2">A</text>
<text x="21.9" y="146.4">5</text>
<text x="63.1" y="146.4">4</text>
<text x="104.2" y="146.4">3</text>
<text x="145.4" y="146.4">2</text>
<text x="186.5" y="146.4">1</text>
</g>
<g font-size=".9">
<text x="96" y="26.6">HSW_ULT_DDR3L</text>
<text x="93.3" y="32.6">MISC</text>
<text x="91.2" y="40.9">THERMAL</text>
<text x="109.7" y="39.2">JTAG</text>
<text x="93.3" y="46.4">PWR</text>
<text x="91.9" y="54.3">DDR3L</text>
</g>
</svg>
